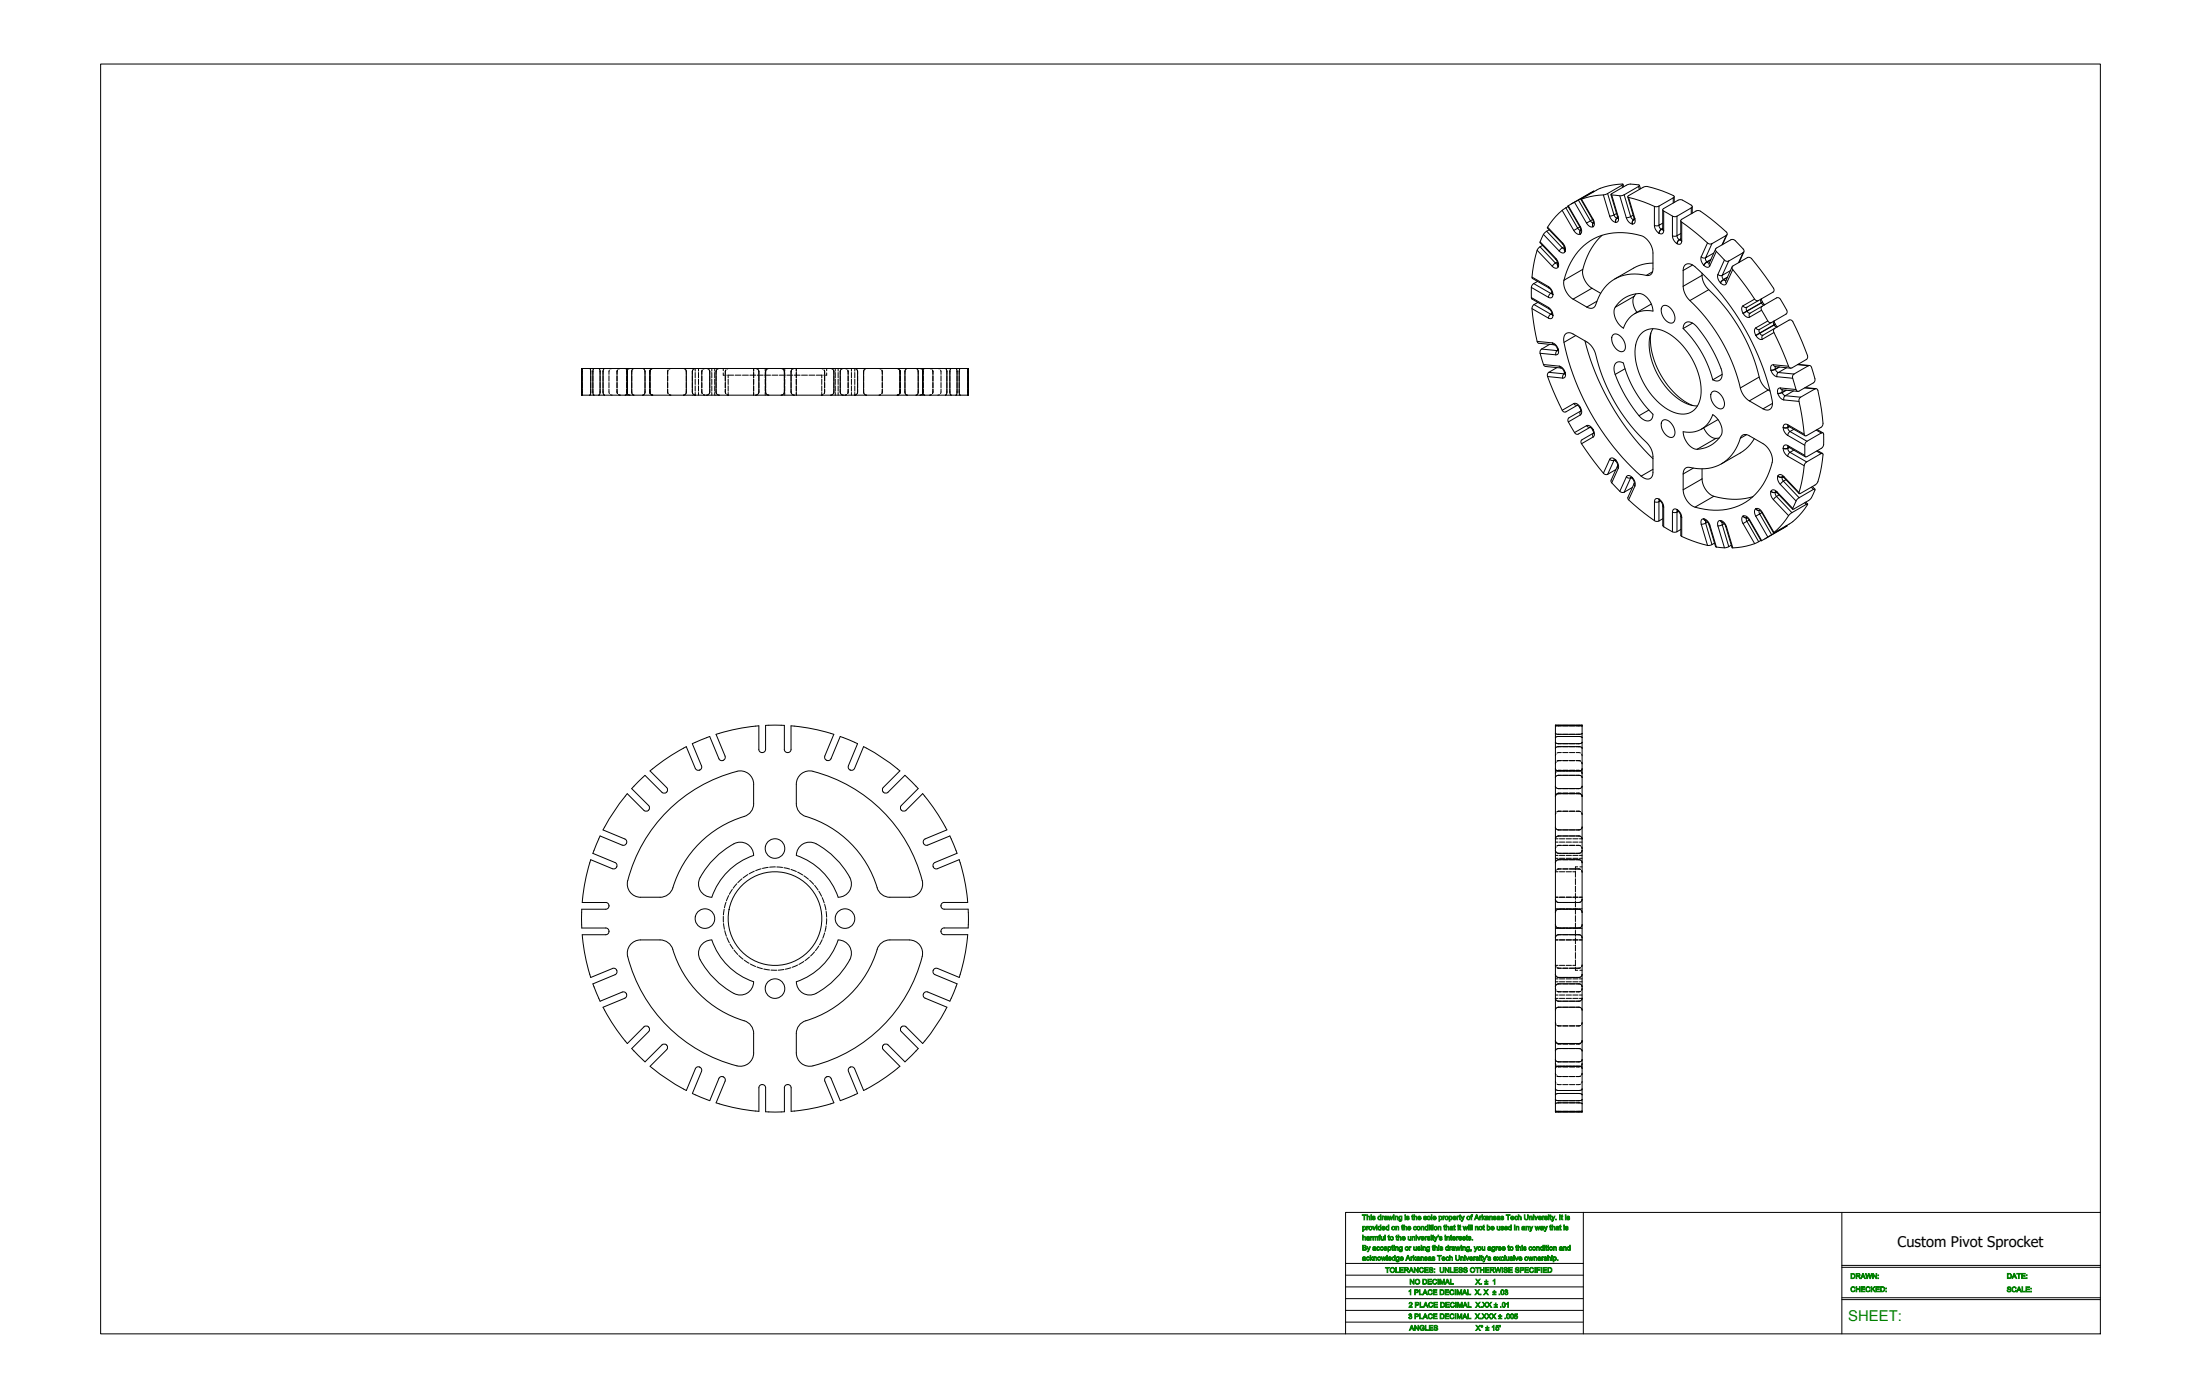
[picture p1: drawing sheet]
<svg xmlns="http://www.w3.org/2000/svg" width="2619mm" height="1664mm" viewBox="0 0 2619 1664" stroke-linecap="round" stroke-linejoin="round" font-family="sans-serif">
<!-- layer: Hidden (ANSI) -->
<g fill="none" stroke="#000" stroke-width="1.19">
<path d="M692 439v1M693 439v1M702 439l1 1M707 439l-1 1M713 439h1M720 439h-2M729 439h-2M738 439h-2M744 439h2M747 439v3M750 439h-2M754 439h-1"/>
<path d="M765 439h1M777 439h-2h2M798 439h-2M813 439h2M826 439h1v3M831 439v3M837 439h2h-2M841 439h2M847 439v3M851 439v3M856 439h-2M861 439v2"/>
<path d="M867 439h-2M897 439v3M899 439h2M911 439v3M915 439h-2M930 439h2M934 439v3M945 439h-2M948 439v3M978 439h1zM984 439v2M989 439h2"/>
<path d="M994 439v3M997 439v3M1004 439h-2M1006 439h1M1013 439v3M1019 439h-2v3M1031 439h-2M1046 439h2zM1068 439h2M1080 439h-2M1090 439h2M1095 439h2"/>
<path d="M1098 439v3M1101 439h-2M1106 439h2M1116 439h2M1125 439h1M1132 439h-1M1138 439l1 1M1143 439l-1 1M1151 439l1 1M1152 439v1M692 441v5M692 447v7"/>
<path d="M692 455v7M693 441v5M693 447v7M693 455v7M703 441v5M703 447v7M703 455v7M706 447v7M706 455v7M706 441v5M714 441v5M714 447v7"/>
<path d="M714 455v7M718 447v7M718 455v7M718 441v5M725 447v7M725 455v7M725 440v6M734 447v7M734 455v7M735 440l-1 6M746 447v7M746 455v7"/>
<path d="M746 441v27M746 440v6M752 447v7M752 455v7M752 441v5M767 441l1 5M768 447v7M768 455v7M773 446l1-6-1 6M773 447v7M773 455v7M774 447v7"/>
<path d="M774 455v7M774 441v5M795 447v7M795 455v7M795 440v6M816 440l1 6M817 447v7M817 455v7M824 447v7M824 455v7M824 440v6M827 443v7"/>
<path d="M827 451v7M827 459v7M831 443v7M831 451v7M831 459v7M835 447v7M835 455v7M836 440l-1 6M844 440l1 6M845 447v7M845 455v7M847 443v7"/>
<path d="M847 451v7M847 459v7M851 443v7M851 451v7M851 459v7M852 447v7M852 455v7M853 440l-1 6M861 444v2h3M863 447v7M863 455v7M864 440l-1 6"/>
<path d="M866 446h7M867 446v4M867 451v7M867 459v7M875 446h7M884 446h7M892 446h7M897 443v7M897 451v7M897 459v7M901 446h7M903 440v6"/>
<path d="M903 447v7M903 455v7M910 446h7M911 443v7M911 451v7M911 459v7M911 447v7M911 455v7M912 440l-1 6M919 446h7M928 446h7M933 440l1 6"/>
<path d="M934 447v7M934 455v7M934 443v7M934 451v7M934 459v7M936 446h7M942 447v7M942 455v7M942 440v6M945 446h7M948 443v7M948 451v7"/>
<path d="M948 459v7M954 446h7M963 446h7M971 446h8M978 446v4M978 451v7M978 459v7M981 440v6M981 447v7M981 455v7M984 444v2h-4M992 440v6"/>
<path d="M992 447v7M992 455v7M994 443v7M994 451v7M994 459v7M997 443v7M997 451v7M997 459v7M1000 447v7M1000 455v7M1000 440v6M1009 446v-6v6"/>
<path d="M1009 447v7M1009 455v7M1013 443v7M1013 451v7M1013 459v7M1017 443v7M1017 451v7M1017 459v7M1020 440l1 6M1021 447v7M1021 455v7M1028 447v7"/>
<path d="M1028 455v7M1028 440v6M1049 440l1 2zM1050 442v4M1050 447v7M1050 455v7M1071 441v5M1071 440v6M1071 447v7M1071 455v7M1077 447v7M1077 455v7"/>
<path d="M1077 441v5M1093 441v5M1093 447v7M1093 455v7M1098 440l1 6M1098 441v27M1099 447v7M1099 455v7M1110 440v6M1110 447v7M1110 455v7M1119 440l1 6"/>
<path d="M1120 447v7M1120 455v7M1127 441v5M1127 447v7M1127 455v7M1130 447v7M1130 455v7M1131 441l-1 5M1139 441v5M1139 447v7M1139 455v7M1142 447v7"/>
<path d="M1142 455v7M1142 441v5M1152 441v5M1152 447v7M1152 455v7M692 469v1M692 463v5M693 463v5M693 469v1M703 469l-1 1M703 463v5M706 463v5"/>
<path d="M706 469l1 1M714 469l-1 1M714 463v5M718 463v5M718 469l2 1M725 463v5M727 470h2M734 463l1 5M736 470h2M746 470h-2M746 463v5M747 467v3"/>
<path d="M748 470h2M752 463v5M753 470h1M766 470h-1M768 463l-1 5M773 463l1 5-1-5M774 463v5M777 470h-2h2M795 463v5M796 470h2M815 470h-2M817 463l-1 5"/>
<path d="M824 463v5M827 467v3h-1M831 467v3M835 463l1 5M837 470h2h-2M843 470h-2M845 463l-1 5M847 467v3M851 467v3M852 463l1 5M854 470h2M863 463l1 5"/>
<path d="M865 470h2M867 467v3M897 467v3M901 470h-2M903 463v5M911 467v3M911 463l1 5M913 470h2M932 470h-2M934 463l-1 5M934 467v3M942 463v5"/>
<path d="M943 470h2M948 467v3M978 470h1zM978 467v3M981 463v5M991 470h-2M992 463v5M994 467v3M997 467v3M1000 463v5M1002 470h2M1007 470h-1"/>
<path d="M1009 463v5v-5M1013 467v3M1017 467v3h2M1021 463l-1 5M1028 463v5M1029 470h2M1046 470h2zM1050 463v3M1050 466l-1 2zM1070 470h-2M1071 463v5M1077 463v5"/>
<path d="M1078 470h2M1092 470h-2M1093 463v5M1097 470h-2M1098 467v3M1099 463l-1 5M1099 470h2M1108 470h-2M1110 463v5M1118 470h-2M1120 463l-1 5M1126 469l-1 1"/>
<path d="M1127 463v5M1130 463l1 5M1131 469l1 1M1139 469l-1 1M1139 463v5M1142 463v5M1142 469l1 1M1152 469l-1 1M1152 463v5M1152 469v1M1851 873l1 1M1851 863h1"/>
<path d="M1852 877l-1 1M1852 864h-1M1854 874h4M1854 864h4M1854 863h4M1858 876l-4 1M1860 876h6M1860 874h6M1860 864h6M1860 863h6M1868 876h6M1868 874h6"/>
<path d="M1868 864h6M1868 863h6M1876 876l4 1M1876 864h4M1880 863h-4M1880 874h-4M1882 864h1M1882 877l1 1M1883 873l-1 1M1883 863h-1M1851 883l1 1M1852 898l-1 1"/>
<path d="M1852 889l-1 1M1853 885h5M1858 889h-5M1858 896h-5M1860 889h6M1860 885h6M1860 896h6M1868 889h6M1868 885h6M1868 896h6M1876 889h5M1876 896h5"/>
<path d="M1880 885h-4M1882 889l1 1M1882 898l1 1M1883 883l-1 1M1851 915l1 1M1851 917h3M1852 919l-1 2M1852 907l-1 2M1853 917h28M1858 917h-5h5M1858 905l-5 1M1860 905h6"/>
<path d="M1860 917h6M1868 905h6M1868 917h6M1876 917h5h-5M1876 905l5 1M1880 917h3M1882 919l1 2M1882 907l1 2M1883 915l-1 1M1851 936l1 1M1852 924l-1 1M1853 938l5 1"/>
<path d="M1858 923h-5M1860 923h6M1860 939h6M1868 923h6M1868 939h6M1876 923h5M1881 938l-5 1M1882 924l1 1M1883 936l-1 1M1852 946l-1 2M1852 946l-1 1zM1858 945h-5"/>
<path d="M1858 944h-5M1860 945h6M1860 944h6M1868 945h6M1868 944h6M1876 945h5M1876 944h5M1882 946l1 2M1852 967l-1 2M1853 966l2-1zM1855 965h3M1860 965h6"/>
<path d="M1868 965h6M1876 965h3M1879 965l2 1zM1882 967l1 2M1851 984l1 2M1851 998h3M1852 997l-1 1M1853 987l5 1M1856 998h6M1858 995h-5M1860 995h6M1860 988h6"/>
<path d="M1864 998h6M1868 995h6M1868 988h6M1872 998h6M1876 995h5M1880 998h3M1881 987l-5 1M1882 997l1 1M1883 984l-1 2M1851 1012l1 2M1851 1002h3M1851 1018h3"/>
<path d="M1852 1008l-1 2M1853 1015l5 1M1856 1002h6M1856 1018h6M1858 1006l-5 1M1860 1016h6M1860 1006h6M1864 1002h6M1864 1018h6M1868 1016h6M1868 1006h6M1872 1002h6"/>
<path d="M1872 1018h6M1876 1006l5 1M1880 1002h3M1880 1018h3M1881 1015l-5 1M1882 1008l1 2M1883 1012l-1 2M898 1037l-6 3M906 1034l-7 2M914 1032l-7 1M923 1032h-7M924 1032h7"/>
<path d="M933 1033l7 1M941 1035l7 2M949 1038l6 3M1851 1038l1-2-1 2M1851 1037h3M1851 1021h3M1852 1025l-1 2M1856 1037h6M1856 1021h6M1858 1023l-5 1M1858 1034l-5 1M1860 1023h6"/>
<path d="M1860 1034h6M1864 1037h6M1864 1021h6M1868 1023h6M1868 1034h6M1872 1037h3M1872 1021h6M1875 1037v7M1876 1023l5 1M1876 1034l5 1M1878 1032h-3v3M1880 1021h3"/>
<path d="M1880 1032h3M1882 1025l1 2M1883 1038l-1-2 1 2M872 1058l-4 6M877 1052l-4 5M883 1046l-5 4M890 1041l-6 4M957 1042l5 4M963 1047l5 5M969 1054l5 5M1875 1046v7M1875 1054v8"/>
<path d="M864 1074l-2 6M867 1066l-3 6M974 1061l4 6M978 1068l3 7M981 1076l2 7M1851 1070l1 2M1851 1068h3M1853 1073l5 1M1856 1068h6M1860 1074h6M1864 1068h6M1868 1074h6"/>
<path d="M1872 1068h6M1875 1063v7M1875 1072v7M1880 1068h3M1881 1073l-5 1M1883 1070l-1 2M861 1091v6M861 1099l1 7M862 1082l-1 7M983 1085l1 7M984 1093l-1 7M1851 1082h3"/>
<path d="M1852 1084l-1 2M1856 1082h6M1858 1082l-5 1M1860 1082h6M1864 1082h6M1868 1082h6M1872 1082h6M1875 1081v7M1875 1090v7M1875 1098v7M1876 1082l5 1M1880 1082h3"/>
<path d="M1882 1084l1 2M863 1108l1 6M865 1116l3 6M978 1118l-3 6M981 1110l-2 7M983 1102l-1 7M1851 1101l1 1M1851 1119h3M1851 1105h3M1852 1114l-1 2M1853 1104h5M1856 1119h6"/>
<path d="M1856 1105h6M1858 1112l-5 1M1860 1112h6M1860 1104h6M1864 1119h6M1864 1105h6M1868 1112h6M1868 1104h6M1872 1119h6M1872 1105h6M1875 1107v7M1875 1116v7"/>
<path d="M1876 1112l5 1M1880 1119h3M1880 1105h3M1881 1104h-5M1882 1114l1 2M1883 1101l-1 1M869 1124l3 5M874 1131l4 5M879 1137l5 5M963 1139l-5 4M969 1133l-4 5M974 1126l-4 5"/>
<path d="M1875 1125v7M1875 1134v7M886 1143l5 3M893 1147l6 3M901 1151l6 2M909 1153l7 1M918 1154l6 1M933 1154l-7 1M941 1152l-6 1M949 1148l-6 3M957 1144l-6 4M1851 1160l1 1"/>
<path d="M1851 1149h3M1852 1150l-1-2 1 2M1853 1152h5M1856 1149h6M1860 1152h6M1864 1149h6M1868 1152h6M1872 1149h3M1875 1142v7M1875 1151v4h3M1880 1155h3M1881 1152h-5"/>
<path d="M1882 1150l1-2-1 2M1883 1160l-1 1M1851 1168h3M1851 1165h3M1852 1173l-1 1M1852 1178l-1-2 1 2M1853 1163h5M1853 1180h5M1856 1168h6M1856 1165h6M1858 1171h-5M1860 1171h6"/>
<path d="M1860 1163h6M1864 1168h6M1864 1165h6M1868 1171h6M1868 1163h6M1872 1168h6M1872 1165h6M1876 1171h5M1880 1168h3M1880 1165h3M1881 1163h-5M1881 1180h-5"/>
<path d="M1882 1173l1 1M1882 1178l1-2-1 2M1851 1184h3M1853 1191l5 1M1854 1188h-3l1 2M1856 1184h6M1856 1188h6M1858 1199h-5M1860 1199h6M1860 1192h6M1860 1180h6M1864 1184h6"/>
<path d="M1864 1188h6M1868 1199h6M1868 1192h6M1868 1180h6M1872 1184h6M1872 1188h6M1876 1199h5M1880 1188h3l-1 2M1880 1184h3M1881 1191l-5 1M1851 1217l1 2M1852 1200l-1 2"/>
<path d="M1882 1200l1 2M1883 1217l-1 2M1851 1239l1 2M1851 1239l1 1M1858 1221l-5-1 5 1M1860 1221h6M1868 1221h6M1876 1221l5-1-5 1M1883 1239l-1 2M1883 1239l-1 1M1852 1249l-1 2M1853 1242h5"/>
<path d="M1853 1241l5 1M1858 1248h-5M1860 1248h6M1860 1242h6M1868 1248h6M1868 1242h6M1876 1248h5M1881 1241l-5 1M1881 1242h-5M1882 1249l1 2M1851 1261l1 2M1851 1277l1 2"/>
<path d="M1851 1269h3M1852 1268l-1-2 1 2M1852 1270l-1 1M1853 1269l5 1M1853 1269h28M1853 1263l5 1M1860 1264h6M1860 1270h6M1868 1264h6M1868 1270h6M1880 1269h3M1881 1263l-5 1"/>
<path d="M1881 1269l-5 1M1882 1270l1 1M1882 1268l1-2-1 2M1883 1261l-1 2M1883 1277l-1 2M1851 1296l1 1M1851 1287l1 2M1853 1290l5 1M1853 1281h5M1853 1298h5M1860 1298h6M1860 1291h6"/>
<path d="M1860 1281h6M1868 1298h6M1868 1291h6M1868 1281h6M1881 1298h-5M1881 1290l-5 1M1881 1281h-5M1883 1296l-1 1M1883 1287l-1 2M1851 1309h1M1852 1302l-1 1M1852 1313l-1 1"/>
<path d="M1854 1310h4M1858 1312l-4 1M1858 1301h-5M1860 1312h6M1860 1301h6M1860 1310h6M1868 1312h6M1868 1301h6M1868 1310h6M1876 1312l4 1M1876 1301h4M1880 1310h-4"/>
<path d="M1882 1313l1 1M1882 1302l1 1M1883 1309h-1M1851 1322h1M1852 1323h-1M1854 1323h4M1860 1323h6M1868 1323h6M1876 1323h4M1880 1323h-4M1882 1323h1M1883 1322h-1"/>
</g>
<!-- layer: Visible (ANSI) -->
<g fill="none" stroke="#000" stroke-width="1.19">
<path d="M1931 219l1 3M1881 237l21-12a69 69 0 0 1 29-6l-21 13a102 102 0 0 0-29 5zM1881 237l15 25v3M1897 227v1M1917 232l8 28M1917 231l20-11 3-1 11 1-1 2-19 11-13-1h-1zM1937 234l8 28M1937 233l18-10 4-1a113 113 0 0 1 33 12v1l-18 10-3 1-21-8-12-3-1-1zM1951 221l1 4M1992 234v7M1866 246a59 59 0 0 0-25 25l19 20 2 5M1870 243l27-16-31 18 14 25 1 4"/>
<path d="M1979 250v24M1979 248l20-10h3l11 6a1.7 1.7 0 0 1 1 2 1.7 1.7 0 0 1-1 1l-19 11-4-1-11-6v-1zM2014 246v8M1844 273l-7 5-4 10 19 21 2 5M2000 263v23M2001 261l18-10h3a168 168 0 0 1 33 27l-1 2-17 10h-3l-33-26-1-1zM2055 279l-5 12M1836 292l-6 4a101 101 0 0 0-6 35l20 12 2 3 1 4M1881 296a68 68 0 0 1 66-17 23 23 0 0 1 20 22v19a7 7 0 0 1-8 8 48 48 0 0 0-60 36 7 7 0 0 1-11 1l-16-9a23 23 0 0 1-9-28l6-16 6-8zM1907 280a77 77 0 0 0-24 44 25 25 0 0 0 12 19l10 6M2042 296l-8 17M2042 296l20-11 3 1 10 10a2.7 2.7 0 0 1-1 5l-19 10-2-1-10-11-1-1z"/>
<path d="M2075 300l-5 12M1967 313l-12 2-7 2-26 15M2005 316a9 9 0 0 1 12 1 294 294 0 0 1 92 164 7 7 0 0 1-3 6 7 7 0 0 1-8 0l-16-10a25 25 0 0 1-11-15 216 216 0 0 0-63-107l-3-6-2-6v-23zM2061 318l-7 16M2062 317l18-11 3 1a221 221 0 0 1 28 38l-1 2-17 11a4 4 0 0 1-5-2l-10-15-16-20-1-2zM1830 335l-5 3-2 3v14l21 13 2 3 1 3M2026 325a25 25 0 0 0 8 20 216 216 0 0 1 61 108 24 24 0 0 0 12 12M1830 360l-5 3-1 2a178 178 0 0 0 6 43l20 2 3 3 1 5M1947 350a17 17 0 0 0 1 22M2093 358l-14 8M2096 356l1 3 3 4M1926 360a33 33 0 0 1 28-10 24 24 0 0 1 13 20 29 29 0 0 0-35 21 22 22 0 0 1-10-25z"/>
<path d="M1965 362l-20 11M1978 365a7 7 0 0 1 11 3 12 12 0 0 1 2 16 11 11 0 0 1-13-9l-1-6zM2083 373l31-18a4 4 0 0 1 5 1l7 13a4 4 0 0 1-1 5l-31 18M2097 364a3 3 0 0 0-1 5l8 13a3 3 0 0 0 4 2M1863 397l4-1 3 1 18 10a25 25 0 0 1 11 15 216 216 0 0 0 63 108l3 5 2 6v21a7 7 0 0 1-4 8 7 7 0 0 1-8-2 293 293 0 0 1-94-165l1-3zM1920 398a11 11 0 0 1 13 9 7 7 0 0 1-3 12 15 15 0 0 1-11-20zM1953 397a24 24 0 0 1 31-1 84 84 0 0 1 40 75 22 22 0 0 1-33 20 84 84 0 0 1-45-77l2-9zM1965 396a94 94 0 0 0 39 81l10 6M1967 391a53 53 0 0 0 1 45 79 79 0 0 0 43 46l9 1M2003 391a7 7 0 0 1 4-7 7 7 0 0 1 8 1 141 141 0 0 1 34 60 7 7 0 0 1-2 7 7 7 0 0 1-9 0M2003 391a133 133 0 0 1 35 61M2014 384l-11 7"/>
<path d="M2112 382l1 4 3 3M2112 391l17-10a3 3 0 0 1 5 2 223 223 0 0 1 17 42l-1 3-17 10a2.9 2.9 0 0 1-4-2l-18-41v-2zM2112 391l-14 8M1844 410l-9 5-2 3v2l4 15 2 1 19 2 3 3 1 4M1886 406a303 303 0 0 0 81 140M692 439v31M693 439v31M702 439l1 3v25l-1 3M707 439l-1 3v24l1 4M713 439l1 3v25l-1 3M719 439l-1 3v25l1 3M744 439l2 1 1 2v24l-2 4h-1"/>
<path d="M754 439a3 3 0 0 0-2 3v25l1 3h1M765 439a3 3 0 0 1 3 3v24a3 3 0 0 1-3 4M777 439a3 3 0 0 0-3 3v24a3 3 0 0 0 3 4M813 439a3 3 0 0 1 4 3v24a4 4 0 0 1-4 4M813 439h14M813 439h-121v31h207M827 439a4 4 0 0 0-3 3v24a4 4 0 0 0 3 4M827 439h14M841 439a4 4 0 0 1 4 3v24a4 4 0 0 1-4 4M841 439h15M856 439a4 4 0 0 0-4 3v24a4 4 0 0 0 4 4M856 439h43"/>
<path d="M899 439a4 4 0 0 1 4 3v24a4 4 0 0 1-4 4M899 439h16M915 439a4 4 0 0 0-4 3v24a4 4 0 0 0 4 4M915 439h15M930 439a4 4 0 0 1 3 3v24a4 4 0 0 1-3 4M930 439h15M945 439a4 4 0 0 0-4 3v24a4 4 0 0 0 4 4M945 439h44M989 439a4 4 0 0 1 3 3v24a4 4 0 0 1-3 4M989 439h14M1003 439a4 4 0 0 0-3 3v24a4 4 0 0 0 3 4M1003 439h14"/>
<path d="M1017 439a4 4 0 0 1 4 3v24a4 4 0 0 1-4 4M1017 439h14M1031 439a4 4 0 0 0-3 3v24a4 4 0 0 0 3 4M1031 439h121v31h-121M1068 439a3 3 0 0 1 3 3v24a4 4 0 0 1-3 4M1080 439a3 3 0 0 0-3 3v24a3 3 0 0 0 3 4M1090 439a3 3 0 0 1 3 3v24a3 3 0 0 1-3 4M1100 439a3 3 0 0 0-2 3v25l1 3h1M1125 439l1 1 1 2v24l-1 3-1 1M1132 439l-2 3v25l2 3M1138 439l1 3v25l-1 3M1143 439l-1 3v25l1 3"/>
<path d="M1151 439v31M1152 439v31M1853 437l-10 6a4 4 0 0 0-1 5 219 219 0 0 0 19 42h3l13-8M1923 432l4-1 5 1a132 132 0 0 0 35 61 7 7 0 0 1-3 8 7 7 0 0 1-9-2 140 140 0 0 1-34-60v-3zM2113 436l18 2M2140 434l13 1M2050 446l-12 6M2134 446l18-11a2.6 2.6 0 0 1 4 2l4 14-1 3-18 11a2.4 2.4 0 0 1-4-1l-4-15zM899 470h16M915 470h15M930 470h15M945 470h44"/>
<path d="M989 470h14M1003 470h14M1017 470h14M2037 467a7 7 0 0 1 11 3 12 12 0 0 1 2 16 11 11 0 0 1-13-9l-1-6zM2121 464l19 2M2142 473l18-10a2.4 2.4 0 0 1 3 2 141 141 0 0 1 6 41l-2 3-17 9a1.8 1.8 0 0 1-2 1 1.8 1.8 0 0 1-1-2l-3-23-3-16v-2zM2148 461l13 2M1877 482a8 8 0 0 1 4 7M1881 489l-14 8a4 4 0 0 0-1 5l8 13a3 3 0 0 0 4 2l14-9a8 8 0 0 1 4 8M2045 499l-20 12M1896 515l-13 8a3 3 0 0 0-1 5 220 220 0 0 0 28 37h3l10-6M1978 501a7 7 0 0 1 11 3 12 12 0 0 1 2 16 11 11 0 0 1-13-9l-1-6z"/>
<path d="M2003 514a29 29 0 0 0 35-21 22 22 0 0 1 10 25 34 34 0 0 1-31 16 24 24 0 0 1-14-20zM2027 509a17 17 0 0 0 19 12M2128 507l20 12M2163 511l6 4M2088 522l-8 10-6 5-25 15M2128 532l21 12M2149 526l18-11a1.8 1.8 0 0 1 2 0 1.8 1.8 0 0 1 1 2v12l-1 3-19 11a1.6 1.6 0 0 1-1 1 1.6 1.6 0 0 1-1-2v-12zM2163 536l6 4M1921 547l3 3 1 4-8 17 1 3 10 11 2 1h3l10-6M2006 557l2-1a55 55 0 0 0 44-6 61 61 0 0 0 20-31l4-2 4 1 18 10a23 23 0 0 1 9 28 67 67 0 0 1-62 51 63 63 0 0 1-33-6 26 26 0 0 1-9-18v-21zM2026 558v12a23 23 0 0 0 19 22 79 79 0 0 0 41-1M2149 551l18-11a1.4 1.4 0 0 1 2 0 1.4 1.4 0 0 1 1 1 93 93 0 0 1-8 34l-19 12a1.1 1.1 0 0 1-2 1 1.1 1.1 0 0 1 0-2l3-12 3-20z"/>
<path d="M1941 568l3 3 1 4-8 18a177 177 0 0 0 34 27h3l5-3M2121 567l20 20M2157 579l3 3M1975 596l2 2 2 3v25l13 7h3l5-3M2113 585l20 21M2139 594l19-12h2l-4 10-2 3-21 11zM2149 598l2 2M1996 608l3 2 1 4v23a101 101 0 0 0 35 12l5-3M2030 620h.1M2030 620l3 2 1 2 8 27 11 1 7-3M2079 616l3 3 14 25 31-18-27 15M2094 607l3 3 14 24"/>
<path d="M2130 612l21-12a70 70 0 0 1-21 23l-19 11a99 99 0 0 0 19-22zM2050 622l3 3 8 27a69 69 0 0 0 31-7l4-2M2127 625v1M841 878l4-2 11 27M841 878l-17 7 11 26a4 4 0 0 1-2 5 4 4 0 0 1-5-2M856 873l24-6 23-3v28a4 4 0 0 0 4 4 4 4 0 0 0 4-4v-29h11h11v29a4 4 0 0 0 4 4 4 4 0 0 0 4-4v-28l26 3 25 7-10 26a4 4 0 0 0 2 5 4 4 0 0 0 5-2M856 873l-4 1 11 26a4 4 0 0 1-3 5M1851 863h4M1851 864h32M1851 873l3 1h26l3-1M1851 878l3-2h26l3 2M1851 863v207"/>
<path d="M1851 863h32M1883 863h-4M1883 863v121M1031 890l-3-1-11 25a4 4 0 0 1-5 2M1031 890l19 12 18 13M1851 890l1-1h3h24h3l1 1M1851 883l3 2h26l3-2M827 914l-10-25-23 13-20 15 19 20a4 4 0 0 1 0 6 4 4 0 0 1-5 0l-20-20-9 7-7 9 20 20a4 4 0 0 1 0 5 4 4 0 0 1-6 0l-19-19-16 20-13 23 26 10a4 4 0 0 1 2 6 4 4 0 0 1-5 2M856 903a4 4 0 0 0 5 2M989 903l11-27 10 4 11 5-11 26a4 4 0 0 0 2 5M1068 915l3 2-20 20a4 4 0 0 0 0 6 4 4 0 0 0 6 0l20-20 8 7 8 8-20 21a4 4 0 0 0 0 5 4 4 0 0 0 5 0l20-20 2 3M1851 915a3 3 0 0 0 4 2h24h3l1-2"/>
<path d="M897 933v23M897 933a16 16 0 0 0-20-15 180 180 0 0 0-130 134 16 16 0 0 0 15 16h23a16 16 0 0 0 16-11 128 128 0 0 1 87-86 16 16 0 0 0 9-15M1851 925a3 3 0 0 1 4-2h25l2 1 1 1M1851 936a3 3 0 0 0 4 2h24a3 3 0 0 0 4-2M948 956v-23a16 16 0 0 1 20-15 178 178 0 0 1 130 135 16 16 0 0 1-16 15h-23a16 16 0 0 1-15-11 129 129 0 0 0-89-87 16 16 0 0 1-7-14M1100 947l14 18 11 19M1851 947a3 3 0 0 1 4-3h24a3 3 0 0 1 4 3M1101 998a4 4 0 0 0-2 6M1125 984l2 4-26 10M1851 984a3 3 0 0 0 4 4h24a4 4 0 0 0 4-4M1851 998a4 4 0 0 1 4-3h24a4 4 0 0 1 4 3M1883 984v14"/>
<path d="M1883 998v14M740 1006l-26-11-4 10-4 11 26 10a4 4 0 0 1 2 6 4 4 0 0 1-5 2l-26-11-6 25-4 26h28a4 4 0 0 1 4 4 4 4 0 0 1-4 4h-29v11v11h29a4 4 0 0 1 4 4 4 4 0 0 1-4 4h-28l4 26 6 25 26-10a4 4 0 0 1 5 2 4 4 0 0 1-2 5l-26 11 4 10 4 11 27-11a4 4 0 0 1 5 2 4 4 0 0 1-2 5l-26 11 13 22 16 21 19-20a4 4 0 0 1 6 0 4 4 0 0 1 0 6l-20 20 8 8 8 8 20-20a4 4 0 0 1 5 0M897 1018a16 16 0 0 0-10-15 16 16 0 0 0-18 4 94 94 0 0 0-37 42 16 16 0 0 0 15 19 79 79 0 0 1 50-50M953 1007a17 17 0 0 1 23 0 93 93 0 0 1 37 42 16 16 0 0 1-16 19 79 79 0 0 0-49-50l1-6zM1099 1004a4 4 0 0 0 5 2l26-11 5 10 4 10-26 11a4 4 0 0 0-2 6 4 4 0 0 0 5 2l26-11 6 25 4 26h-28a4 4 0 0 0-4 4M1851 1012a4 4 0 0 0 4 3h24a4 4 0 0 0 4-3M1883 1012v15M1851 1027a4 4 0 0 1 4-4h24a4 4 0 0 1 4 4M1883 1027v43M1120 1078a4 4 0 0 0 4 4h28l1 11-1 11h-28a4 4 0 0 0-4 4M1851 1070a4 4 0 0 0 4 4h24a4 4 0 0 0 4-4M1851 1070v16"/>
<path d="M1883 1070v16M1851 1086a4 4 0 0 1 4-4h24a4 4 0 0 1 4 4M1851 1086v15M1883 1086v15M1120 1108a4 4 0 0 0 4 4h28l-4 26-6 25-26-11a4 4 0 0 0-5 3 4 4 0 0 0 2 5M1851 1116a4 4 0 0 1 4-4h24a4 4 0 0 1 4 4M1851 1101a4 4 0 0 0 4 3h24a4 4 0 0 0 4-3M1851 1101v15M1851 1116v44M1883 1101v15M1883 1116v44M1047 1124a16 16 0 0 1 12-5h23a16 16 0 0 1 16 19 178 178 0 0 1-135 131 16 16 0 0 1-15-16v-23a16 16 0 0 1 11-15 128 128 0 0 0 86-88z"/>
<path d="M1113 1160l26 11-4 10-5 10-26-10a4 4 0 0 0-5 2 4 4 0 0 0 2 5l26 11-13 22-16 21-20-20a4 4 0 0 0-5 0 4 4 0 0 0 0 6l20 20-3 3M1851 1160a4 4 0 0 0 4 3h24a4 4 0 0 0 4-3M1851 1160v14M1883 1160v14M897 1168a16 16 0 0 1-24 14M897 1168a79 79 0 0 1-50-49 16 16 0 0 0-15 10 16 16 0 0 0 4 17 102 102 0 0 0 37 36M1851 1174a4 4 0 0 1 4-3h24a4 4 0 0 1 4 3M1851 1174v14M1883 1174v14M971 1182a16 16 0 0 1-23-14 79 79 0 0 0 49-49 16 16 0 0 1 15 10 16 16 0 0 1-3 17 102 102 0 0 1-38 36M1851 1188a4 4 0 0 0 4 3h24a4 4 0 0 0 4-3M1851 1188v14"/>
<path d="M1883 1188v14M1851 1202a4 4 0 0 1 4-3h24a4 4 0 0 1 4 3M1851 1202v121h32v-121M897 1230v23M897 1230a16 16 0 0 0-11-15 128 128 0 0 1-86-88 16 16 0 0 0-15-8h-23a16 16 0 0 0-15 19 180 180 0 0 0 134 131 16 16 0 0 0 16-16M1851 1239a3 3 0 0 0 4 3h24a4 4 0 0 0 4-3M793 1244a4 4 0 0 1 0 5l-19 20 20 16 23 13 11-26a4 4 0 0 1 5-2 4 4 0 0 1 2 5l-11 26 10 5 11 4 11-26M1090 1251l-10 10M1851 1251a3 3 0 0 1 4-3h24a3 3 0 0 1 4 3M1012 1270a4 4 0 0 1 5 2M1012 1270a4 4 0 0 0-2 5l11 26-11 5-10 4-11-27a4 4 0 0 0-5-2 4 4 0 0 0-2 6l10 25-25 7-25 4v-28a4 4 0 0 0-5-4 4 4 0 0 0-4 4M1080 1261l-3 3-20-21a4 4 0 0 0-6 1 4 4 0 0 0 0 5l20 20-21 16-22 13-11-26"/>
<path d="M1851 1271a3 3 0 0 1 4-2h25l2 1 1 1M1851 1261a3 3 0 0 0 4 3h25l2-1 1-2M861 1282a4 4 0 0 0-5 1M861 1282a4 4 0 0 1 2 5M863 1287l-11 25 25 7 26 4v-28M903 1295a4 4 0 0 1 4-4 4 4 0 0 1 4 4v28h4M934 1295v28h-4M1851 1296l1 1 3 1h24l3-1 1-1M1851 1314l3-2h26l3 2M1851 1309l4 1h24l4-1M1851 1303l3-2h26l3 2M930 1323h-15"/>
<path d="M1851 1322h32M1851 1323h32"/>
<circle cx="922" cy="1010" r="12"/>
<circle cx="839" cy="1093" r="12"/>
<circle cx="922" cy="1093" r="56"/>
<circle cx="1006" cy="1093" r="12"/>
<circle cx="922" cy="1176" r="12"/>
</g>
<!-- layer: Visible Narrow (ANSI) -->
<g fill="none" stroke="#000" stroke-width="1.19">
<path d="M1878 238l15 25 3-2M1882 237l14 24M1896 228v1M1908 232l8 25M1913 230l8 26 3-2M1918 232l8 26M1928 233l7 26M1930 220l1 3M1933 232l8 26 3-2M1938 235l8 25M1950 222l1 3M1991 235v7"/>
<path d="M1859 250l14 24 5-2 2 2h1l-1 1 1 4M1864 247l14 25 3-2M1866 245l15 25M1874 241l14 24 5-2 1 1 2 1-1 2 1 3M1916 257l5-1 2 3 1 1M1916 257l3 6 4 2M1924 260l-1 1v4M1924 260h1M1924 260l1-1v1M1925 260l-2 2v3M1925 258h1M1925 260h.1"/>
<path d="M1926 258v5l-3 2M1935 259l6-1 1 2 2 1M1935 259l4 6 3 2M1945 260h1M1969 246v22M1974 245v23l5-2M1980 251v24M1990 257v24M1996 257v24l4-3M2013 247v7M1837 279l19 20M1841 275l18 20 3-1"/>
<path d="M1842 270l18 19M1873 274l4 5h4M1881 270l1 4v3l-1 2M1881 279h.1M1881 274l-1 2 1 3M1888 265l5 5h3M1896 261l1 5v2l-1 2M1896 270h.1M1896 265l-1 2 1 3M1923 265h.1M1942 267h1M1944 261l-2 3v3"/>
<path d="M1944 261v1M1944 262l-1 1v4M1945 261l-1 1M1945 261h-1M1946 260l-1 5-2 2M1969 268l2 1 3-1 1 3 2 2-2 1-1 3M1969 268l1 5 4 4M1974 277l1 1M1977 273l-1 2-1 3M1977 273h2M1979 273l1 2M1979 272l-2 1"/>
<path d="M1980 275l-1 2-1 1h-3M2001 264v23M1829 298l18 19M1833 294l18 19 2-1M1833 288l19 20M1856 299a4 4 0 0 1 6-3l1 3M1856 299l4 2 3-2M1860 289l2 5 1 5M1860 289v1M1862 296l1 3M1863 299h.1M1990 281h2h4l1 3 1 1"/>
<path d="M1990 281l1 4 5 5M1996 290h.1M1998 285l-1 2-1 3M2000 285l1 2M2000 286h-2l-2 4M2000 284l-2 1M2001 287v2l-2 2-3-1M2032 289l-7 17M2037 290l-7 17 10-6M2043 299l-8 17M2054 280l-5 11M1847 317l5 2 2-1"/>
<path d="M1852 308l3 5v4M1852 308v1M1854 314v4M1854 314l1 3M1854 314h-1a4 4 0 0 0-6 3M1855 317l-1 1M2014 315l-11 7M2025 306l3 1h2v3l1 2M2025 306l-1 4 3 5M2027 315l1 1M2028 316l4 2 3-2M2031 312l-4 3"/>
<path d="M2034 313l1 3M2034 313a4 4 0 0 0-6 3M2036 309l-5 3M2052 309l-8 18M2057 311l-7 17 9-6M2074 301l-5 12M1823 330l20 11M1825 338l20 11 2-1M1884 321l-23 13M1967 323l-8 5M2026 328l-23 13M2044 327l4 1h2v3l1 2"/>
<path d="M2044 327l1 5 2 4M2047 336l1 1M2048 337l4 2 3-2M2051 333l-4 3M2054 334l1 3M2054 334h-1a4 4 0 0 0-5 3M2056 330l-5 3M2062 321l-7 16M1822 342l21 12M1822 354l21 12M1843 341l4 5 1 4M1843 341l1 2"/>
<path d="M1847 349l-2 1-2 4M1847 349l1 1M1847 349l1 2M1848 351l-1 3-2 1-2-1M1848 350v1M1895 343l-23 13M1900 358l-12 7M1945 353l-23 13M2034 345l-23 13M2088 356l-14 8M2096 356l-1 1 1 3-17 10M2097 359l-1 2"/>
<path d="M2098 360l-2 1M1823 367l20 12M1826 362l19 12 2-1M1843 366l4 5 1 4M1843 366l1 2M1847 374l-2 1-2 4M1847 374l1 1M1848 375l-1 4h-2h-2M1848 375h.1M2074 364l2 2h3l-1 1 1 3M2074 364l-1 3 1 6M2074 373h1"/>
<path d="M2075 373l4 4h3M2079 370l-5 3M2079 370h.1M2079 370l2 2 2 1-1 2v2M2079 370l-4 3M2096 361l2 2h2M2096 361l-17 9M2096 369l-14 8M1875 399l-14 8M2090 390l1 2h3l-1 1 1 3M2090 390l-2 3 2 6M2090 399h.1"/>
<path d="M2090 399l4 5h3M2094 396l-4 3M2094 396v1M2094 397l2 1 2 1-1 3v2M2094 397l-4 2M2104 382l-14 8M2111 396l-14 8M2111 382l-1 1 1 4-17 9M2111 387l3 2h1M2111 387l-17 10M2113 386l-2 1M1829 406l18 2"/>
<path d="M1835 415l19 2M1847 408l4 2 3 5M1847 408l3 2M1853 415h1M1854 415l1 1M1854 417l-2 2v3M1855 416l-1 5-2 1M1833 420l19 2M1837 434l19 2M1856 436l3 2 4 5M1856 436l2 2M1934 439l-12 7"/>
<path d="M2110 434l3 2M2110 434l-2 1v5M2110 434l19 2M2113 440l-5 1M2113 440l1 2 2 1-1 3v2M2113 436v1a4 4 0 0 1-5 3M2117 437l-4 3M2118 437l-5 3M2126 438l-10 5 19 2M2139 434l13 1M1842 448l18 2M1843 443l19 2"/>
<path d="M1862 443h1M1862 445l-2 1v4M1863 443h.1M1863 443l-1 6-2 1M2094 449l-23 13M2108 440v1M2108 441l2 4 5 3M2115 448l18 2M2104 464l-22 13M2116 468v1M2116 469l2 4 5 3M2119 462l2 2"/>
<path d="M2119 462l-3 1v5M2119 462l18 2M2121 467l-5 2M2121 467l2 3 2 1-2 3v2M2121 464v1a4 4 0 0 1-5 3M2123 476l18 2M2125 464l-4 3M2126 464l-5 3M2134 465l-9 6 18 2M2148 462l12 1M1873 480h2l2 1 4 4M1873 480l1 2h3"/>
<path d="M1873 480l-14 8M1881 485h.1M1881 485h-1M1881 485l1 5v2l-1 2M1881 494l-15 8M1881 489l-1 3 1 2M1962 488l-11 7M2109 480l-11 7M1888 507h3l5 4M1888 507l3 2h1M1888 507l-14 8M1896 511h.1"/>
<path d="M1896 511h-1M1896 511l2 5-1 2-1 2M1896 511l-1 1M1896 515l-1 3 1 2M2079 517l-8 5M2122 509l1 4 5 5M2122 509h2h4M2122 509h.1M2128 505v2M2128 505h-3h-2l-1 4M2128 509l1 3 1 2-1 1-1 3M2128 505l19 12"/>
<path d="M2128 518l20 12M2128 507l-1 2h-5M2129 508l-1 1M2135 511l-5 3 20 11M2161 512l6 3M1896 520l-14 8M2042 522l-22 13M2122 534l1 4 5 5M2122 534h2h4M2122 533v1M2128 530v2M2128 530l-3-1-2 1-1 3"/>
<path d="M2128 534l1 3 1 1-1 2-1 3M2128 530l20 12M2128 533v1M2128 532l-1 2-5-1M2129 532l-1 1M2129 533l-1 1M2135 536l-5 2 20 12M2162 537l5 3M1916 547l1-2h2l4 2M1916 547l3 1h2M1916 547l-8 16M1921 548l-8 16"/>
<path d="M1921 547v1M1923 547v1M1923 548l3 5v4M1923 548v1M1925 554l1 3M1926 557l-8 18M1967 558l-14 9M2015 557l-12 7M2128 543l19 11M1935 568l3-2 5 2M1935 568l2 1h4M1935 568l-7 17"/>
<path d="M1941 569l-8 17M1941 568v1M1943 568l-1 1M1943 568v1M1943 569l2 4 1 5M1943 569v1M1945 575l1 3M1946 578l-8 17M2026 570l-23 13M2116 567v4l3 5M2116 567l3 1h2v3l1 2M2116 566l2-1 5 2"/>
<path d="M2116 566l2 2 3-1M2116 566v1M2119 576l18 20M2121 567h.1M2122 567h-1M2122 573l-3 3M2122 573l19 19M2123 567v1M2123 567l18 19M2125 571l-3 2M2156 580l2 2M1969 597h5"/>
<path d="M1969 597v23M1974 594l-2-1-2 1-1 3M1974 594l1 2M1974 594h1M1974 597v23M1975 594l4 5 1 4M1975 594v2M1975 596l-1 1M1976 596l-2 1M2040 591l-23 13M2108 585v5l2 5M2108 585l3 1h2v3l1 2"/>
<path d="M2108 585l2-2 5 2M2108 585l3 1 3-1M2108 585h.1M2110 595l19 19M2114 591l-4 4M2114 591l19 19M2115 585v1M2115 585l18 20M2117 589l-3 2M2148 598l2 2M1979 602l1 1M1980 603v24"/>
<path d="M1990 609h6M1990 609v24M1996 606h-3h-1l-2 3M1996 606l1 2M1996 606h.1M1996 609v24M1996 606l4 5 1 5M1996 608v1M1997 609h-1M2000 614l1 2M2001 616v22M2028 617l-3 2v5"/>
<path d="M2028 617l2 3-2-3M2028 617h.1M2028 617l3 2 4 6M2030 620a4 4 0 0 1-5 4M2047 619l-2 1-1 2v4M2047 619l3 3M2047 619h1M2048 619l4 3 3 5M2048 619l2 3v3M2074 614l3 2h2l-1 1 1 3 3-1 15 24M2074 614l-1 3 1 6M2075 614l4 1 3 4"/>
<path d="M2075 614l1 2h3M2075 614h-1M2090 605l2 3 2-1-1 2 1 3 3-2 14 24M2090 605l-2 3 2 6M2090 614l4-2 14 24M2090 614l14 25M2090 605l4 1 3 4M2090 605l1 2h3M2090 605h.1M2025 624l7 25M2032 621l-2 2 7 25M2034 624l1 1"/>
<path d="M2035 625l8 26M2044 626l8 26M2050 625l-6 1M2050 625l7 26M2052 623l-2 2M2054 626l1 1M2055 627l7 25M2074 623l5-3 14 25M2074 623l14 24M2125 626h.1"/>
</g>
<!-- layer: 0 -->
<g fill="none" stroke="#000" stroke-width="1.19">
<path d="M120 76h2380v1511h-2380zM1885 1443h-284v61h283M2192 1443v144M2500 1443h-616v144M1601 1504v83M1601 1518h283M2192 1508h308M2192 1506h308M1601 1531h283M1601 1559h283M1601 1545h283M2192 1547h308"/>
<path d="M2192 1544h308M1601 1573h283"/>
</g>
<text font-size="17.7" fill="#008000" x="2199" y="1572">SHEET:</text>
<text font-size="17.5" x="2258" y="1485">Custom Pivot Sprocket</text>
<g font-size="8.4" fill="#008000">
<text x="1621" y="1452">This drawing is the sole property of Arkansas Tech University. It is</text>
<text x="1621" y="1464">provided on the condition that it will not be used in any way that is</text>
<text x="1621" y="1476">harmful to the university's interests.</text>
<text x="1621" y="1488">By accepting or using this drawing, you agree to this condition and</text>
<text x="1621" y="1500">acknowledge Arkansas Tech University's exclusive ownership.</text>
<text x="1649" y="1514">TOLERANCES: UNLESS OTHERWISE SPECIFIED</text>
<text x="2202" y="1522">DRAWN:</text>
<text x="2388" y="1522">DATE:</text>
<text x="1677" y="1528">NO DECIMAL</text>
<text x="1756" y="1528">X. ± 1</text>
<text x="1676" y="1541">1 PLACE DECIMAL X. X ± .03</text>
<text x="2202" y="1537">CHECKED:</text>
<text x="2388" y="1537">SCALE:</text>
<text x="1677" y="1556">2 PLACE DECIMAL X.XX ± .01</text>
<text x="1676" y="1569">3 PLACE DECIMAL X.XXX ± .005</text>
<text x="1677" y="1583">ANGLES</text>
<text x="1756" y="1583">X° ± 15'</text>
</g>
</svg>
